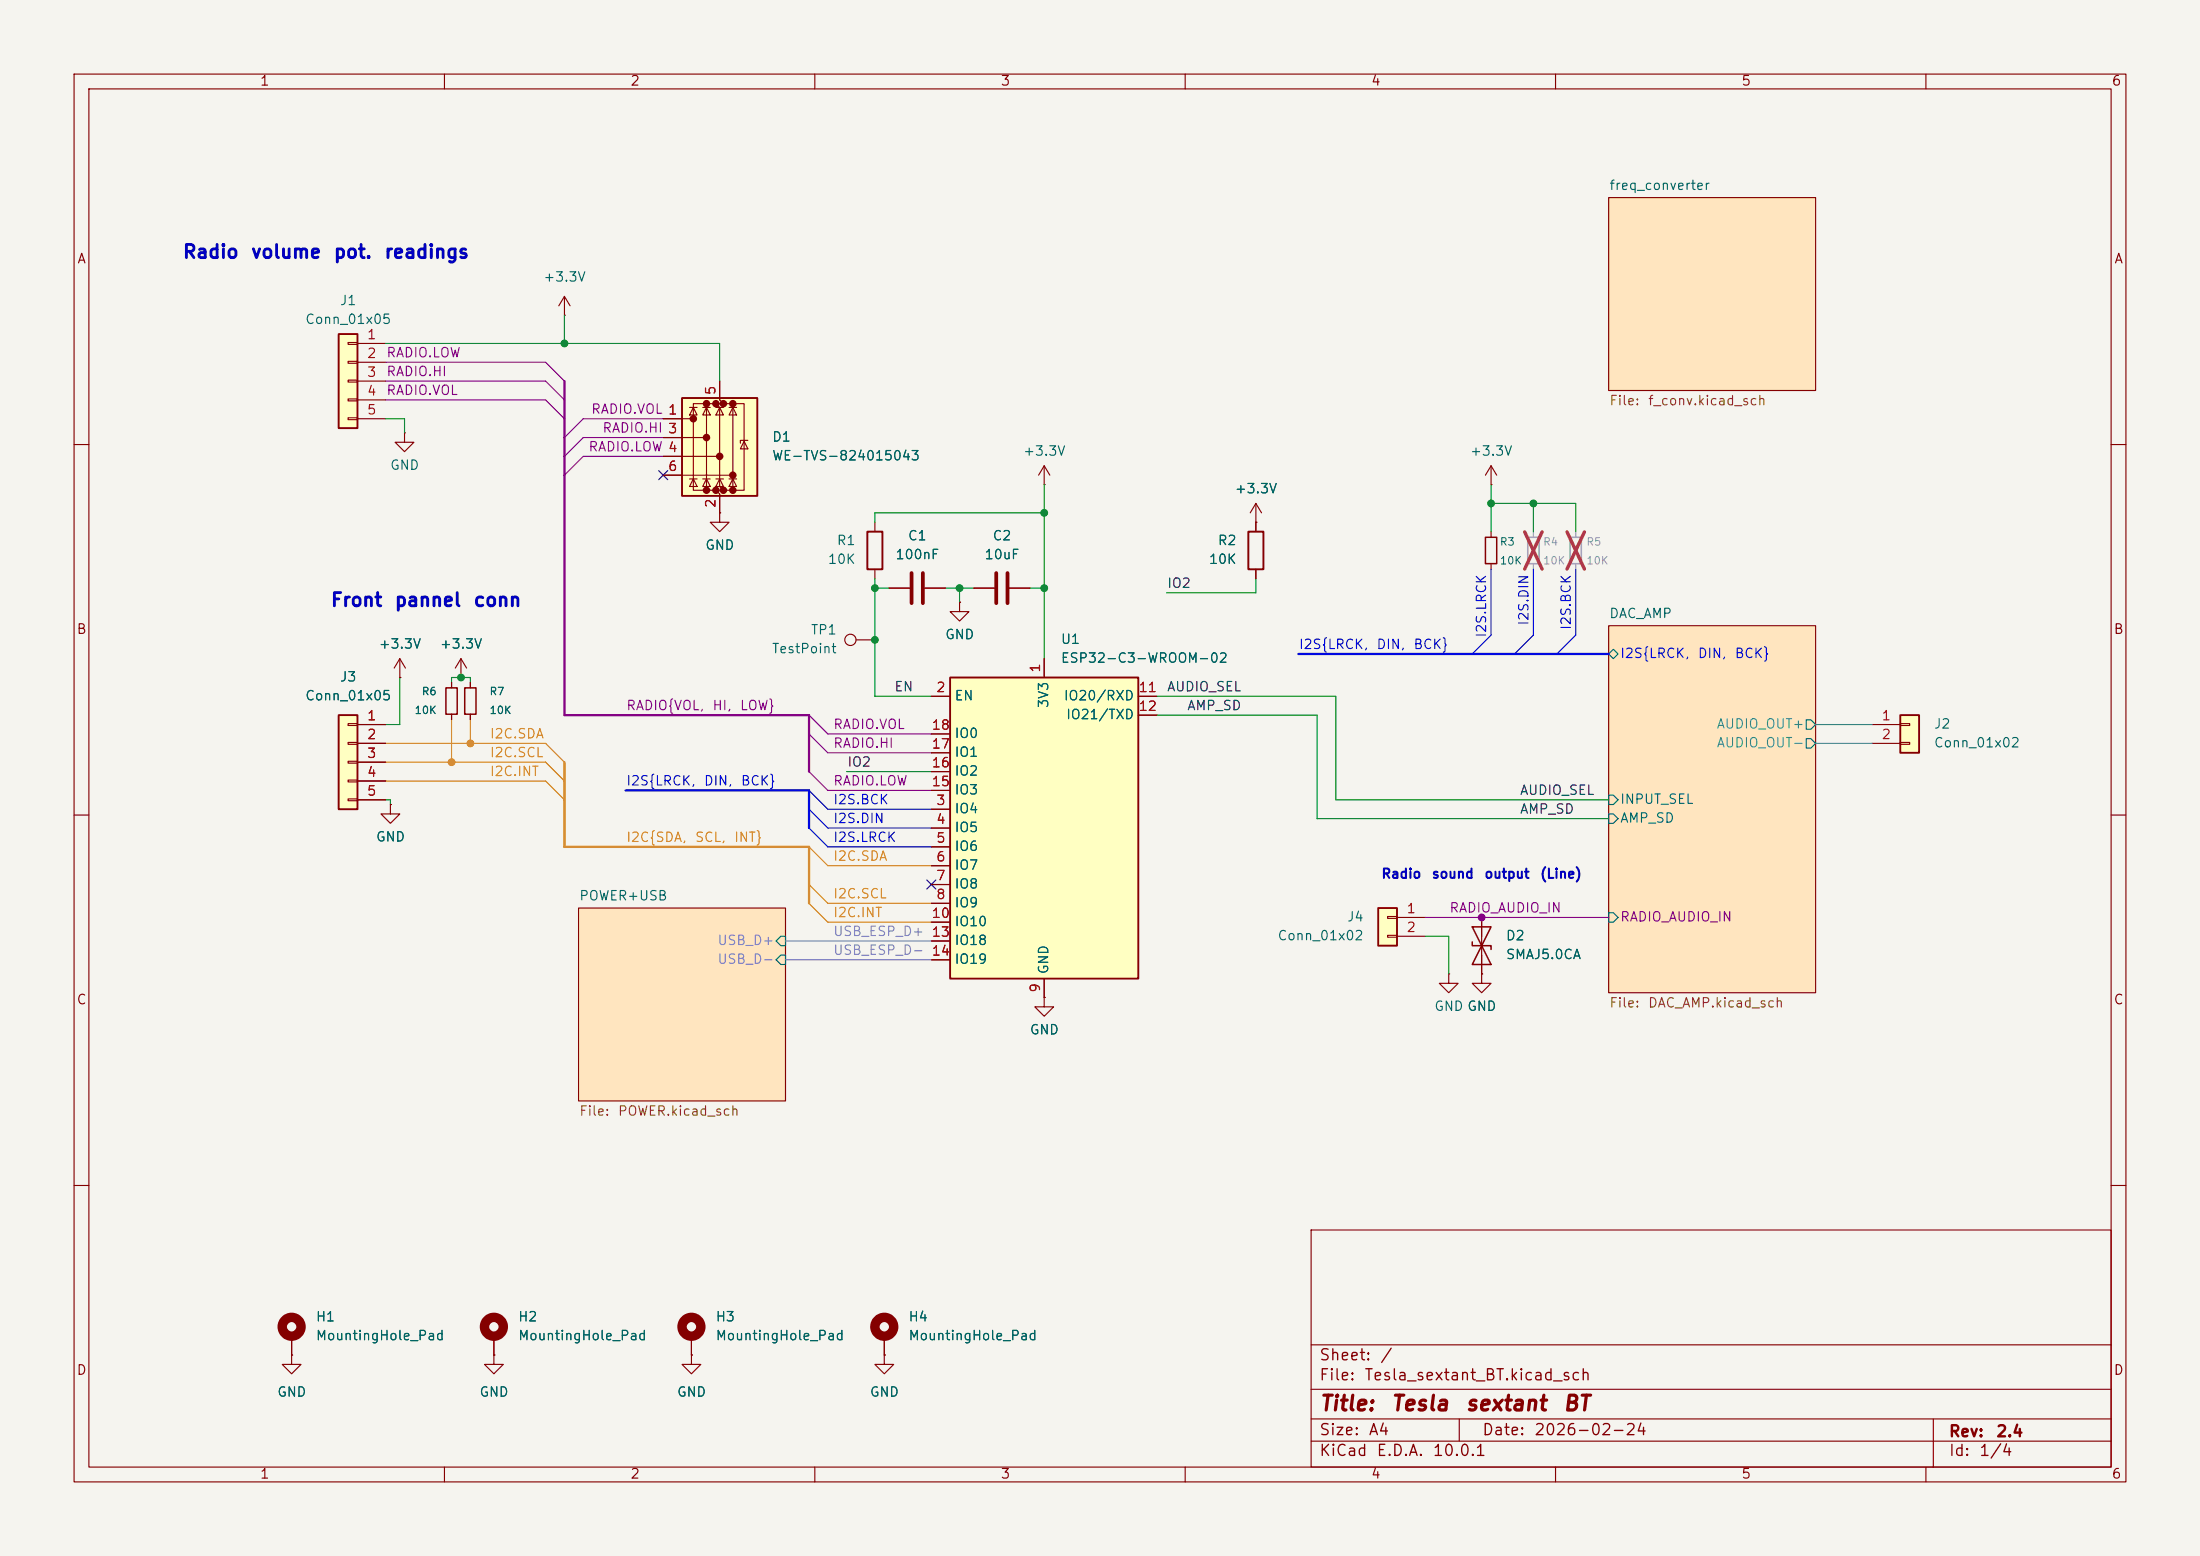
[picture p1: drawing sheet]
<svg xmlns="http://www.w3.org/2000/svg" width="297mm" height="210mm" viewBox="0 0 297 210" stroke-linecap="round" stroke-linejoin="round" font-family="sans-serif">
<path d="M0 0h297v210h-297z" fill="#f5f4ef" stroke="#f5f4ef" stroke-width=".14"/>
<g fill="none" stroke="#840000" stroke-width=".15">
<path d="M10 10h277v190h-277zM12 12h273v186h-273zM60 10v2M110 10v2M160 10v2M210 10v2M260 10v2M217.2 26.7h27.9v26h-27.9zM10 60h2M118.1 70.5v1.3M118.1 76.8v1.3M285 60h2"/>
<path d="M115.6 86.4h2.5M217.2 84.5h27.9v49.5h-27.9zM10 110h2M285 110h2M78.1 122.6h27.9v26h-27.9zM10 160h2M177 166h108v32h-108zM285 160h2M60 198v2M110 198v2M160 198v2M177 194.5h108"/>
<path d="M177 191.5h108M177 187.5h108M177 181.5h108M197 191.5v3M210 198v2M260 198v2M261 191.5v6.5"/>
<circle cx="114.8" cy="86.4" r=".76"/>
</g>
<g fill="#ffe5bf" stroke="#ffe5bf" stroke-width=".14">
<path d="M78.1 122.6h27.9v26h-27.9z"/>
<path d="M217.2 26.7h27.9v26h-27.9z"/>
<path d="M217.2 84.5h27.9v49.5h-27.9z"/>
</g>
<path d="M217.2 88.3l.6-.7 .6 .7-.6 .6zM243.8 97.2h.7l.6 .6-.6 .6h-.7zM243.8 99.7h.7l.6 .6-.6 .7h-.7zM217.2 109.9h.6l.6 .6-.6 .6h-.6zM217.2 107.3h.6l.6 .7-.6 .6h-.6zM105.4 126.4h.6v1.2h-.6l-.6-.6zM105.4 128.9h.6v1.3h-.6l-.6-.7zM217.2 123.2h.6l.6 .6-.6 .7h-.6z" fill="none" stroke="#006464" stroke-width=".15"/>
<path d="M117.1 71.8h2v5h-2z" fill="none" stroke="#840000" stroke-width=".25"/>
<path d="M92.1 53.7h10.1v13.2h-10.1z" fill="#ffffc2"/>
<g fill="#840000" stroke="#840000" stroke-width=".51">
<circle cx="93.6" cy="56.5" r=".25"/>
<circle cx="95.4" cy="54.5" r=".25"/>
<circle cx="95.4" cy="59.1" r=".25"/>
<circle cx="95.4" cy="66.2" r=".25"/>
<circle cx="96.6" cy="54.5" r=".25"/>
<circle cx="96.6" cy="66.2" r=".25"/>
<circle cx="97.2" cy="61.6" r=".25"/>
<circle cx="97.7" cy="54.5" r=".25"/>
<circle cx="97.7" cy="66.2" r=".25"/>
<circle cx="98.9" cy="54.5" r=".25"/>
<circle cx="98.9" cy="64.1" r=".25"/>
<circle cx="98.9" cy="66.2" r=".25"/>
</g>
<g fill="none" stroke="#840000" stroke-width=".15">
<path d="M89.5 56.5h4.1M89.5 59.1h5.9M93.1 55h1M93.6 55l.5 1h-1zM94.9 55h1M95.4 55l.5 1h-1zM95.4 54.5h-1.8v11.7h1.8M96.6 54.5h2.3v11.7h-1.2M96.6 54.5h-1.2v11.7h1.2l.6 .5v2.5M96.6 54.5l.6 .5v10.7l.5 .5M96.6 55h1.1M97.2 55l.5 1h-1.1z"/>
<path d="M97.2 51.4v2.6l.5 .5M98.4 55h1M98.9 54.5h1.6v11.7h-1.6M98.9 55l.5 1h-1zM100.5 59.6l.5 1h-1.1zM101 59.4h-1.1v.4M89.5 61.6h7.7M89.5 64.1h9.4M93.1 64.6h1M93.6 64.6l.5 1.1h-1zM94.9 64.6h1M95.4 64.6l.5 1.1h-1z"/>
<path d="M96.6 64.6h1.1M96.6 66.2h1.1M97.2 64.6l.5 1.1h-1.1zM97.2 69.2v1.3h-1.3l1.3 1.3 1.2-1.3h-1.2M97.2 69.2h.1M98.4 64.6h1M98.9 64.6l.5 1.1h-1zM141 65.4h.1M141 62.9l-.8 1.2M141 62.9l.7 1.2M141 62.9v2.5M119.4 182.9v1.3h1.2l-1.2 1.2-1.3-1.2h1.3"/>
<path d="M119.4 182.9h.1M119.4 180.3v2.6"/>
</g>
<path d="M92.1 53.7h10.1v13.2h-10.1z" fill="none" stroke="#840000" stroke-width=".25"/>
<circle cx="119.4" cy="179.1" r="1.27" fill="none" stroke="#840000" stroke-width="1.3"/>
<path d="M45.7 45.1h2.6v12.7h-2.6z" fill="#ffffc2"/>
<path d="M45.7 45.1h2.6v12.7h-2.6zM168.5 71.8h2.1v5h-2.1z" fill="none" stroke="#840000" stroke-width=".25"/>
<g fill="none" stroke="#840000" stroke-width=".15">
<path d="M47 46.2h1.3v.3h-1.3zM47 48.8h1.3v.2h-1.3zM47 51.3h1.3v.3h-1.3zM47 53.8h1.3v.3h-1.3zM47 56.4h1.3v.2h-1.3zM48.3 46.4h3.8M48.3 48.9h3.8M48.3 51.4h3.8M48.3 54h3.8M48.3 56.5h3.8M169.5 70.5h.1M169.5 67.9l-.7 1.3"/>
<path d="M169.5 67.9l.8 1.3M169.5 67.9v3.9M169.5 76.8v1.3M129.5 81.3v1.3h-1.2l1.2 1.2 1.3-1.2h-1.3M129.5 81.3h.1M141 134.6v1.3h-1.3l1.3 1.3 1.2-1.3h-1.2M141 134.6h.1M200 123.8v7.6"/>
</g>
<path d="M198.8 125.1h2.5l-1.3 2.5zM198.8 127.1v.5h2.5v.5M200 127.6l1.3 2.6h-2.5z" fill="none" stroke="#840000" stroke-width=".2"/>
<path d="M128.3 91.4h25.4v40.7h-25.4z" fill="#ffffc2"/>
<path d="M128.3 91.4h25.4v40.7h-25.4z" fill="none" stroke="#840000" stroke-width=".25"/>
<g fill="none" stroke="#840000" stroke-width=".15">
<path d="M125.7 94h2.6M125.7 99.1h2.6M141 88.9v2.5M153.7 94h2.5M153.7 96.5h2.5M125.7 109.2h2.6M125.7 111.8h2.6M125.7 114.3h2.6M125.7 116.8h2.6M125.7 119.4h2.6M125.7 106.7h2.6M125.7 104.1h2.6"/>
<path d="M125.7 101.6h2.6M125.7 121.9h2.6M125.7 124.5h2.6M125.7 127h2.6M125.7 129.5h2.6M141 132.1v2.5M93.3 182.9v1.3h1.3l-1.3 1.2-1.2-1.2h1.2M93.3 182.9h.1"/>
</g>
<path d="M45.7 96.5h2.6v12.7h-2.6z" fill="#ffffc2"/>
<path d="M45.7 96.5h2.6v12.7h-2.6z" fill="none" stroke="#840000" stroke-width=".25"/>
<g fill="none" stroke="#840000" stroke-width=".15">
<path d="M54.6 58.4v1.3h-1.3l1.3 1.3 1.3-1.3h-1.3M54.6 58.4h.1M76.2 42.5h.1M76.2 40l.8 1.3M76.2 40l-.8 1.3M76.2 40v2.5M47 97.7h1.3v.2h-1.3zM48.3 97.8h3.8M54 91.4h.1M54 88.9l.7 1.3M54 88.9l-.8 1.3M54 88.9v2.5"/>
<path d="M61 92.1v.7M61 96.4v.8M62.2 91.4h.1M62.2 88.9l.8 1.3M62.2 88.9l-.7 1.3M62.2 88.9v2.5M63.5 92.1v.7M63.5 96.4v.8M47 100.2h1.3v.3h-1.3zM47 102.7h1.3v.3h-1.3zM47 105.3h1.3v.2h-1.3zM47 107.8h1.3v.3h-1.3z"/>
<path d="M48.3 100.3h3.8M48.3 102.9h3.8M48.3 105.4h3.8M48.3 108h3.8M52.7 108.6v1.3h1.3l-1.3 1.2-1.3-1.2h1.3M52.7 108.6h.1M39.4 182.9v1.3h1.2l-1.2 1.2-1.3-1.2h1.3M39.4 182.9h.1M39.4 180.3v2.6M66.7 182.9v1.3h1.2l-1.2 1.2-1.3-1.2h1.3M66.7 182.9h.1M66.7 180.3v2.6"/>
<path d="M93.3 180.3v2.6"/>
</g>
<path d="M60.2 92.8h1.5v3.6h-1.5zM62.7 92.8h1.6v3.6h-1.6z" fill="none" stroke="#840000" stroke-width=".2"/>
<path d="M206.2 72.5h1.6v3.6h-1.6zM212 72.5h1.5v3.6h-1.5z" fill="none" stroke="#9c9b98" stroke-width=".2"/>
<path d="M207 71.8v.7M207 76.1v.7M212.7 71.8v.7M212.7 76.1v.7" fill="none" stroke="#9c9b98" stroke-width=".15"/>
<path d="M205.8 71.8l2.4 5M208.2 71.8l-2.4 5M211.5 71.8l2.4 5M213.9 71.8l-2.4 5" fill="none" stroke="#e12e31" stroke-width=".46"/>
<g fill="none" stroke="#840000" stroke-width="1.3">
<circle cx="39.4" cy="179.1" r="1.27"/>
<circle cx="66.7" cy="179.1" r="1.27"/>
<circle cx="93.3" cy="179.1" r="1.27"/>
</g>
<path d="M186.1 122.6h2.5v5h-2.5z" fill="#ffffc2"/>
<path d="M186.1 122.6h2.5v5h-2.5z" fill="none" stroke="#840000" stroke-width=".25"/>
<g fill="none" stroke="#840000" stroke-width=".15">
<path d="M201.3 65.4h.1M201.3 62.9v2.5M201.3 71.8v.7M201.3 76.1v.7M201.3 62.9l-.8 1.2M201.3 62.9l.8 1.2M187.3 123.7h1.3v.3h-1.3zM187.3 126.2h1.3v.3h-1.3zM188.6 123.8h3.8M188.6 126.4h3.8M195.6 131.4v1.3h-1.3l1.3 1.3 1.2-1.3h-1.2M195.6 131.4h.1"/>
<path d="M200 131.4v1.3h-1.2l1.2 1.3 1.3-1.3h-1.3M200 131.4h.1"/>
</g>
<path d="M200.5 72.5h1.6v3.6h-1.6z" fill="none" stroke="#840000" stroke-width=".2"/>
<path d="M256.5 96.5h2.6v5.1h-2.6z" fill="#ffffc2"/>
<path d="M256.5 96.5h2.6v5.1h-2.6z" fill="none" stroke="#840000" stroke-width=".25"/>
<g fill="none" stroke="#840000" stroke-width=".15">
<path d="M89.5 56.5h2.6M89.5 59.1h2.6M97.2 51.4v2.6M89.5 61.6h2.6M89.5 64.1h2.6M97.2 69.2h.1M97.2 66.7v2.5M120 79.4h2.8M124.8 79.4h2.8M131.4 79.4h2.8M136.3 79.4h2.8M169.5 70.5h.1"/>
<path d="M169.5 70.5v1.3M169.5 76.8v1.3M48.3 97.8h3.8M54 91.4h.1M61 92.1v.7M61 96.4v.8M62.2 91.4h.1M63.5 92.1v.7M63.5 96.4v.8M125.7 94h2.6M125.7 99.1h2.6M129.5 81.3h.1"/>
<path d="M141 88.9v2.5M153.7 94h2.5M153.7 96.5h2.5M252.7 97.8h3.8M256.5 97.7h1.3v.2h-1.3zM48.3 100.3h3.8M48.3 102.9h3.8M48.3 105.4h3.8M48.3 108h3.8M52.7 108.6h.1M125.7 109.2h2.6M125.7 111.8h2.6"/>
<path d="M125.7 114.3h2.6M125.7 116.8h2.6M125.7 119.4h2.6M125.7 106.7h2.6M125.7 104.1h2.6M125.7 101.6h2.6M252.7 100.3h3.8M256.5 100.2h1.3v.3h-1.3zM125.7 121.9h2.6M125.7 124.5h2.6M125.7 127h2.6M125.7 129.5h2.6"/>
<path d="M141 134.6h.1M141 132.1v2.5M200 131.4h.1M200 123.8v2.6M200 128.9v2.5M39.4 182.9h.1M39.4 180.3v2.6M66.7 182.9h.1M66.7 180.3v2.6M93.3 182.9h.1M93.3 180.3v2.6M119.4 182.9h.1"/>
<path d="M119.4 180.3v2.6"/>
</g>
<path d="M123.1 77.3v4.1M124.6 77.3v4.1M134.5 77.3v4.1M136 77.3v4.1" fill="none" stroke="#840000" stroke-width=".51"/>
<path d="M76.2 51.4v45.1h33v7.6" fill="none" stroke="#840084" stroke-width=".3"/>
<path d="M76.2 102.9v11.4h33v7.6" fill="none" stroke="#dd8500" stroke-width=".3"/>
<path d="M175.3 88.3h41.9M84.5 106.7h24.7v5.1" fill="none" stroke="#0008e1" stroke-width=".3"/>
<g fill="none" stroke="#009600" stroke-width=".15">
<path d="M52.1 46.4h45.1v5M52.1 56.5h2.5v1.9M76.2 42.5v3.9M118.1 78.1v15.9h7.6M118.1 79.4h1.9M127.6 79.4h3.8M129.5 79.4v1.9M139.1 79.4h1.9M141 65.4v23.5M141 69.2h-22.9v1.3M169.5 78.1v1.9h-12M201.3 67.9h11.4v3.9"/>
<path d="M201.3 65.4v6.4M207 67.9v3.9M54 91.4v6.4h-1.9M61 92.1v-.7h2.5v.7M156.2 94h24.1v14h36.9M156.2 96.5h21.6v14h39.4M52.1 108h.6v.6M114.3 104.1h11.4M192.4 126.4h3.2v5"/>
</g>
<path d="M52.1 51.4h21.6l2.5 2.6M52.1 48.9h21.6l2.5 2.5M52.1 54h21.6l2.5 2.5M89.5 59.1h-10.8l-2.5 2.5M89.5 56.5h-10.8l-2.5 2.6M89.5 61.6h-10.8l-2.5 2.5M109.2 99.1l2.6 2.5h13.9M109.2 96.5l2.6 2.6h13.9M109.2 104.1l2.6 2.6h13.9M192.4 123.8h24.8" fill="none" stroke="#840084" stroke-width=".15"/>
<path d="M245.1 97.8h7.6M245.1 100.3h7.6" fill="none" stroke="#00c2c2" stroke-width=".15"/>
<path d="M61 97.2v5.7M63.5 97.2v3.1M52.1 100.3h21.6l2.5 2.6M52.1 102.9h21.6l2.5 2.5M52.1 105.4h21.6l2.5 2.6M109.2 114.3l2.6 2.5h13.9M109.2 119.4l2.6 2.5h13.9M109.2 121.9l2.6 2.6h13.9" fill="none" stroke="#dd8500" stroke-width=".15"/>
<path d="M201.3 76.8v8.9l-2.5 2.6M207 76.8v8.9l-2.5 2.6M212.7 76.8v8.9l-2.5 2.6M109.2 111.8l2.6 2.5h13.9M109.2 109.2l2.6 2.6h13.9M109.2 106.7l2.6 2.5h13.9" fill="none" stroke="#0008e1" stroke-width=".15"/>
<path d="M106 129.5h19.7M106 127h19.7" fill="none" stroke="#737ec2" stroke-width=".15"/>
<path d="M88.9 63.5l1.2 1.2M90.1 63.5l-1.2 1.2M125.1 118.8l1.2 1.2M126.3 118.8l-1.2 1.2" fill="none" stroke="#000084" stroke-width=".15"/>
<g fill="#009600" stroke="#009600" stroke-width=".14">
<circle cx="76.2" cy="46.4" r=".46"/>
<circle cx="201.3" cy="67.9" r=".46"/>
<circle cx="207" cy="67.9" r=".46"/>
<circle cx="141" cy="69.2" r=".46"/>
<circle cx="141" cy="79.4" r=".46"/>
<circle cx="129.5" cy="79.4" r=".46"/>
<circle cx="118.1" cy="79.4" r=".46"/>
<circle cx="118.1" cy="86.4" r=".46"/>
<circle cx="62.2" cy="91.4" r=".46"/>
</g>
<g fill="#dd8500" stroke="#dd8500" stroke-width=".14">
<circle cx="61" cy="102.9" r=".46"/>
<circle cx="63.5" cy="100.3" r=".46"/>
</g>
<circle cx="200" cy="123.8" r=".46" fill="#840084" stroke="#840084" stroke-width=".14"/>
<g font-size="2" fill="#840000">
<text x="178" y="190.9">Title:</text>
<text x="187.7" y="190.9">Tesla</text>
<text x="197.7" y="190.9">sextant</text>
<text x="210.9" y="190.9">BT</text>
</g>
<g font-size="1.8" fill="#0000c2">
<text x="24.6" y="35.3">Radio</text>
<text x="33.8" y="35.3">volume</text>
<text x="44.9" y="35.3">pot.</text>
<text x="51.8" y="35.3">readings</text>
<text x="44.5" y="82.3">Front</text>
<text x="53.2" y="82.3">pannel</text>
<text x="63.8" y="82.3">conn</text>
</g>
<g font-size="1.5" fill="#840000">
<text x="178" y="184">Sheet:</text>
<text x="186.2" y="184">/</text>
<text x="178" y="186.7">File:</text>
<text x="184.1" y="186.7">Tesla_sextant_BT.kicad_sch</text>
<text x="178" y="196.9">KiCad</text>
<text x="178" y="194.1">Size:</text>
<text x="184.7" y="194.1">A4</text>
<text x="185.7" y="196.9">E.D.A.</text>
<text x="193.3" y="196.9">10.0.1</text>
<text x="200" y="194.1">Date:</text>
<text x="207" y="194.1">2026-02-24</text>
<text x="263" y="194.3">Rev:</text>
<text x="263" y="196.9">Id:</text>
<text x="267.1" y="196.9">1/4</text>
<text x="269.4" y="194.3">2.4</text>
</g>
<g font-size="1.3" fill="#840000">
<text x="35" y="11.9">1</text>
<text x="85" y="11.9">2</text>
<text x="135" y="11.9">3</text>
<text x="185" y="11.9">4</text>
<text x="235" y="11.9">5</text>
<text x="285" y="11.9">6</text>
<text x="10.3" y="35.9">A</text>
<text x="285.3" y="35.9">A</text>
<text x="10.3" y="85.9">B</text>
<text x="285.3" y="85.9">B</text>
<text x="10.3" y="135.9">C</text>
<text x="285.3" y="135.9">C</text>
<text x="10.3" y="185.9">D</text>
<text x="285.3" y="185.9">D</text>
<text x="35" y="199.9">1</text>
<text x="85" y="199.9">2</text>
<text x="135" y="199.9">3</text>
<text x="185" y="199.9">4</text>
<text x="235" y="199.9">5</text>
<text x="285" y="199.9">6</text>
</g>
<g font-size="1.3" fill="#006464">
<text x="217.2" y="26">freq_converter</text>
<text x="45.8" y="41.5">J1</text>
<text x="73.3" y="38.3">+3.3V</text>
<text x="41.1" y="44">Conn_01x05</text>
<text x="104.1" y="59.9">D1</text>
<text x="52.6" y="63.7">GND</text>
<text x="104.1" y="62.5">WE-TVS-824015043</text>
<text x="138" y="61.8">+3.3V</text>
<text x="198.4" y="61.8">+3.3V</text>
<text x="166.6" y="66.9">+3.3V</text>
<text x="95.1" y="74.5">GND</text>
<text x="111.7" y="76.4">10K</text>
<text x="112.9" y="73.9">R1</text>
<text x="120.8" y="75.8">100nF</text>
<text x="122.5" y="73.3">C1</text>
<text x="132.8" y="75.8">10uF</text>
<text x="133.9" y="73.3">C2</text>
<text x="163.1" y="76.4">10K</text>
<text x="164.3" y="73.9">R2</text>
<text x="217.2" y="83.7">DAC_AMP</text>
<text x="51" y="87.9">+3.3V</text>
<text x="59.3" y="87.9">+3.3V</text>
<text x="104.1" y="88.5">TestPoint</text>
<text x="109.4" y="86">TP1</text>
<text x="127.5" y="86.6">GND</text>
<text x="143.1" y="87.2">U1</text>
<text x="143.1" y="89.8">ESP32-C3-WROOM-02</text>
<text x="41.1" y="94.8">Conn_01x05</text>
<text x="45.8" y="92.3">J3</text>
<text x="128.8" y="94.8">EN</text>
<text x="141.8" y="95.7" transform="rotate(-90 141.8 95.7)">3V3</text>
<text x="143.5" y="94.8">IO20/RXD</text>
<text x="128.8" y="99.9">IO0</text>
<text x="143.8" y="97.4">IO21/TXD</text>
<text x="261" y="98.7">J2</text>
<text x="261" y="101.2">Conn_01x02</text>
<text x="128.8" y="107.5">IO3</text>
<text x="128.8" y="105">IO2</text>
<text x="128.8" y="102.5">IO1</text>
<text x="50.7" y="113.9">GND</text>
<text x="128.8" y="110.1">IO4</text>
<text x="128.8" y="112.6">IO5</text>
<text x="218.6" y="111.4">AMP_SD</text>
<text x="218.6" y="108.8">INPUT_SEL</text>
<text x="128.8" y="115.2">IO6</text>
<text x="128.8" y="117.7">IO7</text>
<text x="78.1" y="121.8">POWER+USB</text>
<text x="128.8" y="120.2">IO8</text>
<text x="128.8" y="122.8">IO9</text>
<text x="128.8" y="125.3">IO10</text>
<text x="181.8" y="124.7">J4</text>
<text x="128.8" y="127.9">IO18</text>
<text x="128.8" y="130.4">IO19</text>
<text x="141.8" y="131.6" transform="rotate(-90 141.8 131.6)">GND</text>
<text x="172.4" y="127.2">Conn_01x02</text>
<text x="203.2" y="127.2">D2</text>
<text x="203.2" y="129.8">SMAJ5.0CA</text>
<text x="193.5" y="136.8">GND GND</text>
<text x="198" y="136.8">GND</text>
<text x="138.9" y="139.9">GND</text>
<text x="42.6" y="178.7">H1</text>
<text x="69.9" y="178.7">H2</text>
<text x="96.5" y="178.7">H3</text>
<text x="122.6" y="178.7">H4</text>
<text x="42.6" y="181.2">MountingHole_Pad</text>
<text x="69.9" y="181.2">MountingHole_Pad</text>
<text x="96.5" y="181.2">MountingHole_Pad</text>
<text x="122.6" y="181.2">MountingHole_Pad</text>
<text x="37.3" y="188.8">GND</text>
<text x="64.6" y="188.8">GND</text>
<text x="91.3" y="188.8">GND</text>
<text x="117.3" y="188.8">GND</text>
</g>
<g font-size="1.3" fill="#a90000">
<text x="49.5" y="46.1">1</text>
<text x="49.5" y="48.6">2</text>
<text x="49.5" y="51.2">3</text>
<text x="49.5" y="53.7">4</text>
<text x="96.9" y="53.4" transform="rotate(-90 96.9 53.4)">5</text>
<text x="49.5" y="56.3">5</text>
<text x="90.1" y="56.3">1</text>
<text x="90.1" y="58.8">3</text>
<text x="90.1" y="63.9">6</text>
<text x="90.1" y="61.3">4</text>
<text x="96.9" y="68.7" transform="rotate(-90 96.9 68.7)">2</text>
<text x="126.3" y="93.7">2</text>
<text x="140.7" y="90.9" transform="rotate(-90 140.7 90.9)">1</text>
<text x="153.6" y="93.7">11</text>
<text x="49.5" y="97.5">1</text>
<text x="49.5" y="100.1">2</text>
<text x="125.7" y="101.3">17</text>
<text x="125.7" y="98.8">18</text>
<text x="153.6" y="96.3">12</text>
<text x="253.9" y="97.5">1</text>
<text x="253.9" y="100.1">2</text>
<text x="49.5" y="102.6">3</text>
<text x="49.5" y="105.2">4</text>
<text x="49.5" y="107.7">5</text>
<text x="125.7" y="106.4">15</text>
<text x="125.7" y="103.9">16</text>
<text x="126.3" y="109">3</text>
<text x="126.3" y="111.5">4</text>
<text x="126.3" y="114">5</text>
<text x="126.3" y="116.6">6</text>
<text x="126.3" y="119.1">7</text>
<text x="125.7" y="124.2">10</text>
<text x="126.3" y="121.7">8</text>
<text x="189.8" y="123.6">1</text>
<text x="125.7" y="126.7">13</text>
<text x="125.7" y="129.3">14</text>
<text x="189.8" y="126.1">2</text>
<text x="140.7" y="134.1" transform="rotate(-90 140.7 134.1)">9</text>
</g>
<g font-size="1.3" fill="#840084">
<text x="52.1" y="51.1">RADIO.HI</text>
<text x="52.1" y="48.5">RADIO.LOW</text>
<text x="52.1" y="53.6">RADIO.VOL</text>
<text x="79.7" y="56.2">RADIO.VOL 1</text>
<text x="81.2" y="58.7">RADIO.HI 3</text>
<text x="79.4" y="61.2">RADIO.LOW 4</text>
<text x="84.5" y="96.2">RADIO{VOL,</text>
<text x="96.1" y="96.2">HI,</text>
<text x="99.8" y="96.2">LOW}</text>
<text x="112.4" y="98.7">RADIO.VOL</text>
<text x="112.4" y="101.3">RADIO.HI</text>
<text x="112.4" y="106.3">RADIO.LOW</text>
<text x="195.6" y="123.5">RADIO_AUDIO_IN</text>
<text x="218.6" y="124.7">RADIO_AUDIO_IN</text>
</g>
<g font-size="1.3" fill="#725600">
<text x="217.2" y="55">File:</text>
<text x="222.4" y="55">f_conv.kicad_sch</text>
<text x="217.2" y="136.3">File:</text>
<text x="222.4" y="136.3">DAC_AMP.kicad_sch</text>
<text x="78.1" y="150.9">File:</text>
<text x="83.3" y="150.9">POWER.kicad_sch</text>
</g>
<g font-size="1.3" fill="#0f0f0f">
<text x="157.5" y="79.7">IO2</text>
<text x="120.6" y="93.6">EN</text>
<text x="157.5" y="93.6">AUDIO_SEL</text>
<text x="160.2" y="96.2">AMP_SD</text>
<text x="114.3" y="103.8">IO2</text>
<text x="205.1" y="107.6">AUDIO_SEL</text>
<text x="205.1" y="110.1">AMP_SD</text>
</g>
<g font-size="1.3" fill="#0008e1">
<text x="175.3" y="87.9">I2S{LRCK,</text>
<text x="185.7" y="87.9">DIN,</text>
<text x="190.7" y="87.9">BCK}</text>
<text x="200.9" y="86.1" transform="rotate(-90 200.9 86.1)">I2S.LRCK</text>
<text x="206.7" y="84.5" transform="rotate(-90 206.7 84.5)">I2S.DIN</text>
<text x="212.4" y="85.1" transform="rotate(-90 212.4 85.1)">I2S.BCK</text>
<text x="218.6" y="89.1">I2S{LRCK,</text>
<text x="229.1" y="89.1">DIN,</text>
<text x="234.1" y="89.1">BCK}</text>
<text x="84.5" y="106.3">I2S{LRCK,</text>
<text x="94.9" y="106.3">DIN,</text>
<text x="99.9" y="106.3">BCK}</text>
<text x="112.4" y="114">I2S.LRCK</text>
<text x="112.4" y="111.4">I2S.DIN</text>
<text x="112.4" y="108.9">I2S.BCK</text>
</g>
<g font-size="1.3" fill="#dd8500">
<text x="66" y="100">I2C.SDA</text>
<text x="66" y="102.5">I2C.SCL</text>
<text x="66" y="105.1">I2C.INT</text>
<text x="84.5" y="114">I2C{SDA,</text>
<text x="93.7" y="114">SCL,</text>
<text x="99" y="114">INT}</text>
<text x="112.4" y="116.5">I2C.SDA</text>
<text x="112.4" y="124.1">I2C.INT</text>
<text x="112.4" y="121.6">I2C.SCL</text>
</g>
<g font-size="1.3" fill="#00c2c2">
<text x="231.7" y="98.7">AUDIO_OUT+</text>
<text x="231.7" y="101.2">AUDIO_OUT-</text>
</g>
<g font-size="1.3" fill="#0000c2">
<text x="186.4" y="118.9">Radio</text>
<text x="193.2" y="118.9">sound</text>
<text x="200.3" y="118.9">output</text>
<text x="207.8" y="118.9">(Line)</text>
</g>
<g font-size="1.3" fill="#737ec2">
<text x="96.8" y="127.9">USB_D+</text>
<text x="96.8" y="130.4">USB_D-</text>
<text x="112.4" y="129.2">USB_ESP_D- 14</text>
<text x="112.4" y="126.7">USB_ESP_D+ 13</text>
</g>
<g font-size="1" fill="#006464">
<text x="202.4" y="73.9">R3</text>
<text x="202.4" y="76.4">10K</text>
<text x="56.9" y="94.1">R6</text>
<text x="66" y="94.1">R7</text>
<text x="55.9" y="96.6">10K</text>
<text x="66" y="96.6">10K</text>
</g>
<g font-size="1" fill="#939391">
<text x="208.2" y="73.9">R4</text>
<text x="208.2" y="76.4">10K</text>
<text x="214.1" y="73.9">R5</text>
<text x="214.1" y="76.4">10K</text>
</g>
</svg>
